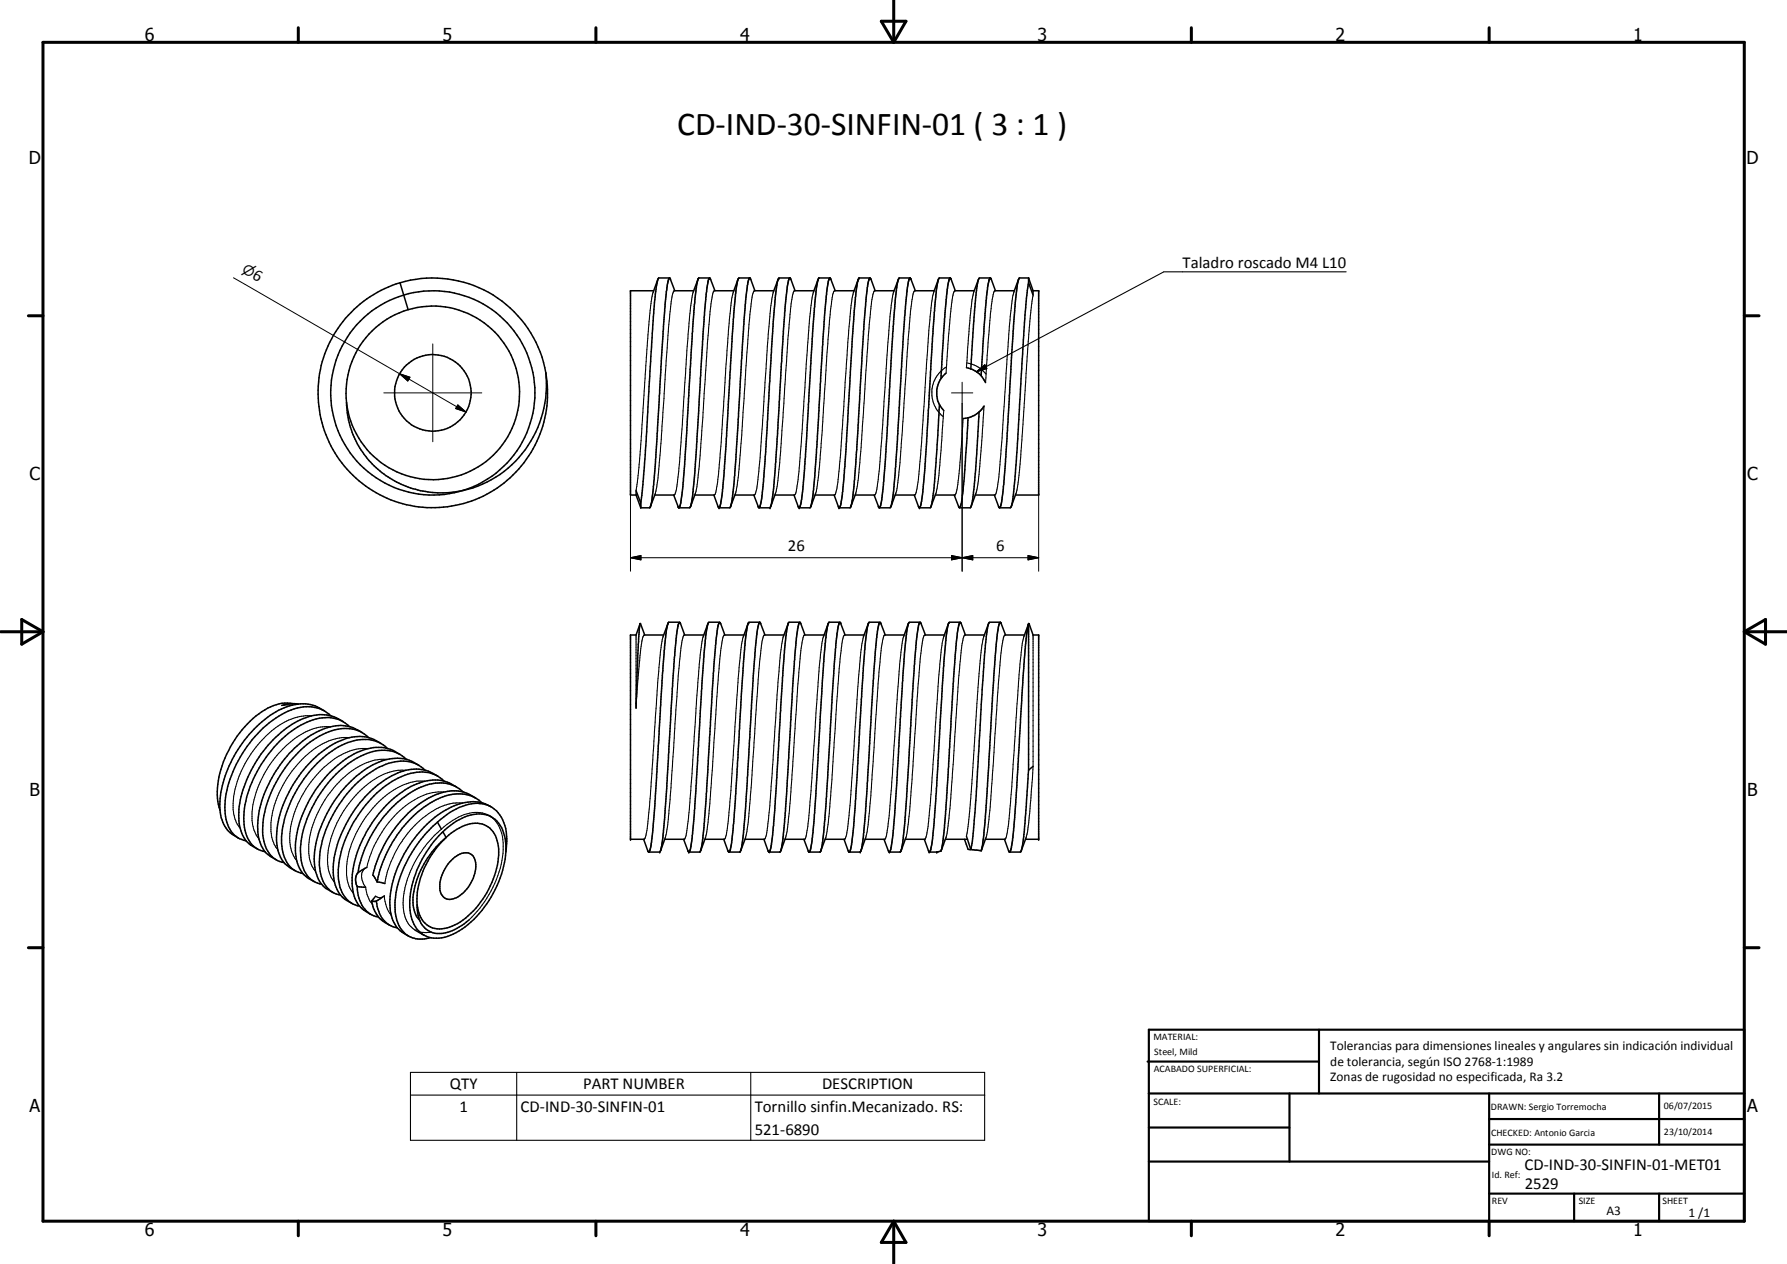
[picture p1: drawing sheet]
<svg xmlns="http://www.w3.org/2000/svg" width="420mm" height="297mm" viewBox="0 0 420 297" stroke-linecap="round" stroke-linejoin="round" font-family="sans-serif">
<g fill="none" stroke="#000" stroke-width=".35">
<path d="M94.1 66.5a27 27 0 0 0-10.7 45.6 27 27 0 0 0 44.7-13.9 26.1 26.1 0 0 0 .2-10.6M94.1 66.5l1.9 6.3M94.1 66.5a26.9 26.9 0 0 1 34.2 21.1M96 72.8a20.4 20.4 0 0 0-14.5 21.8M96 72.8a20.4 20.4 0 0 1 25.6 14.9 20.4 20.4 0 0 1-16.4 24.7 20.4 20.4 0 0 1-23.7-17.8M153.7 68.3h-5.5v48h1.4l1.1 3M154.7 65.7l-1.1 3M157.4 65.3h-2.5l-.1 .1a77.6 77.6 0 0 0-1.5 14l-1.6 27.4-1 11.4M157.5 65.4a7 7 0 0 0-.8 3.5l-.8 9-2.1 34.7-.5 4.7-.4 1.7M157.5 65.4h.1M157.6 65.4l1.1 2.9M158.5 68.3h4.6"/>
<path d="M164.1 65.7l-.5 2.2-.5 5.1-2.3 38.6a37.9 37.9 0 0 1-1 7.5l-.1 .2M164.1 65.7l-1.1 3M166.9 65.3h-2.6l-.2 .4M168 68.3h4.5M168.1 68.3l-1.3-2.9a18.2 18.2 0 0 0-.9 5.4l-.7 9.5-1.7 29.3-.5 5.9-.6 3.5M173.5 65.7l-.6 3.5-.5 5.9-2.1 35-.6 6.4-.3 1.9-.3 .9M173.5 65.7l-1.1 3M173.7 65.4h.1M173.7 65.4l-.2 .3M173.8 65.3h2.5l1.2 3M176.2 65.4h.1M176.2 65.3l-.5 1.8-.5 4.6-2.4 40-.6 5.1-.4 2.2"/>
<path d="M176.3 65.4h.1M177.4 68.3h4.5M183 65.7l-.4 1.6-.3 2.6-.6 7.4-2.1 34.8-.5 5-.4 1.9-.2 .3M183 65.7l-1.2 3M183.1 65.4h.1M183.1 65.4l-.1 .3M183.2 65.3h2.5l1.2 3M183.2 65.4h-.1M185.6 65.4h.1M185.7 65.3l-.3 .7-.3 1.4-.6 6.1-2.1 35-.6 7-.6 3.5M186.8 68.3h4.6M192.4 65.7l-.6 2.8-.7 9.3-2.2 36.1-.4 3.4-.3 1.6-.3 .4"/>
<path d="M192.4 65.7l-1.1 3M195 65.4l-.4 1.3-.3 2.2-.6 6.7-2.1 36.1-.5 4.8-.6 2.8h-2.7l-1.1-3M195 65.4l.3 .1 1.1 2.8M195 65.4h.1M195.1 65.3h-2.5l-.2 .4M196.2 68.3h4.6M201.8 65.7l-.6 3.1-.5 5.7-2 35.1-.6 6.5-.3 2.1-.4 1.1M201.8 65.7l-1.1 3M204.5 65.3h-2.5l-.2 .4M205.6 68.3h4.6M205.8 68.3l-1-2.6-.3-.3-.2 .3-.4 1.9-.4 3.6-2.2 36.2-.7 9.1-.5 2.5M211.2 65.7l-1.1 3"/>
<path d="M211.4 65.4h.1M211.4 65.4l-.1 .2a25.6 25.6 0 0 0-.9 6.5l-2.6 40.9-.5 4.3-.5 2M211.4 65.3h2.6M214 65.3l-.4 .6-.3 1.7-.6 6.9-2.1 35.1-.5 5.9-.6 3.5M214 65.3l.1 .1M214.1 65.4h.1M214.1 65.4l1.1 2.9M215.1 68.3h4.6M220.6 65.7l-.5 2.8-.4 5-2.2 36.6-.8 7.7-.5 1.5M220.6 65.7l-1.1 3M220.9 65.4l-.3 .3M220.9 65.3h2.5"/>
<path d="M223.4 65.3l-.3 .6-.2 1.1-.4 3.4-1.3 18.6M223.4 65.3l1.2 3M224.5 68.3h4.6M230.1 65.7l-1.2 3M230.3 65.3h2.5M230.3 65.4h-.1a21.9 21.9 0 0 0-1 6.7l-1 14.6M232.7 65.4l-.5 2.2-.4 3-1.1 17.7M232.7 65.4h.1M232.8 65.3l-.1 .1M232.8 65.3l1.2 3M232.9 65.4h.1M233.9 68.3h4.6"/>
<path d="M239.5 65.7l-.8 5-.5 7.1-2.1 34.8-.5 4.7-.5 2M239.5 65.7l-1.1 3M241.8 66.5l-.5 3.6-.4 5.8-2.1 34.3a43.8 43.8 0 0 1-1.1 9l-2.8 .1v-.1M241.8 65.3h-2.1l-.2 .4M241.8 66.5l1.1 2.8M241.8 65.3v1.2M241.8 65.3l1.1 3h1.3v48h-5.5M128.3 87.6a25.1 25.1 0 0 1-26.5 28.1 22.6 22.6 0 0 1-13.4-5.8 21.3 21.3 0 0 1-6.9-15.3M220.9 95.1l1 1.4M220.9 95.1l-.6 9.4a123 123 0 0 1-1.2 13.8l-.3 1h-2.7M221.2 89a6 6 0 0 0-.3 6.1M222.5 87.7l-1.3 1.3"/>
<path d="M227.2 86.4l2.1 .8 1.4 1.1M227.6 98.2l-1.1 .1M227.6 98.2l-1.1 16.7-.4 3-.5 1.4M230.2 96.8l-1.2 .9-1.4 .5M230.2 96.8l-.6 10.9a79.6 79.6 0 0 1-1.2 11l-.2 .6h-2.6M230.7 88.3l1 1.6M231.4 95.4l-1.2 1.4M149.6 115.3l1.1 2.9M150.7 118.2v1.1M152.9 119l-.1 .3h-2.1M154 116.3h4.5M154.1 116l-1.2 3"/>
<path d="M158.4 116.3l1.1 3h2.7l.2-.3M159.6 119.3h.1M159.7 119.3h-.1M163.4 116.3h4.6M163.5 116l-1.1 3M167.8 116.3l1.2 3h2.6l.2-.3M172.8 116.3h4.6M172.9 116l-1.1 3M177.2 116.3l1.1 3h2.7l.2-.3M182.2 116.3h4.6M182.3 116l-1.1 3M191.6 116.3h4.6"/>
<path d="M191.8 116l-1.1 3M196.1 116.3l1.2 3M197.3 119.3h.1M200.1 119l-.2 .3h-2.6M201.1 116.3h4.5M201.2 116l-1.1 3M205.5 116.3l1.2 3h2.6l.2-.3M210.5 116.3h4.6M210.6 116l-1.1 3M215 116.3l1.1 3M216.1 119.3h.1M219.9 116.3h4.6"/>
<path d="M220 116l-1.1 3M224.4 116.3l1.2 3M229.3 116.3h4.6M229.4 116l-1.1 3M233.8 116.3l1 2.8M234.8 119.1l.1 .1M238.9 116l-1.1 3M150.5 146.6l-.9 2.6h-1.4v48h3.3M150.5 146.6l-.4 4.8-.5 15M150.5 146.5v.1M150.5 146.5l1.1 2.7M151.5 149.2h4.5"/>
<path d="M157 146.6l-.5 2.5-.7 9.1-2.2 36.2-.5 4.1-.5 1.7M157 146.6l-1.1 3M157.1 146.3v.1M159.8 146.3a13.1 13.1 0 0 0-.9 5l-.8 10.5-1.7 29.3-.8 7.7-.5 1.4M159.8 146.2h-2.5l-.3 .4M159.8 146.3h.1M159.9 146.3v.1M159.9 146.4l1.1 2.8M160.9 149.2h4.6M166.4 146.6l-1.1 3M169.2 146.2l-2.5 .1-.4 .7-.4 2.4-.9 11.1-1.3 23.5-.9 11.6a13.6 13.6 0 0 1-.8 4.6M169.2 146.3h.1"/>
<path d="M169.2 146.3l.2 .3M169.3 146.3l-.3 .2-.3 1.2-.5 4-2.6 41.3-.5 5-.4 1.9-.2 .3M169.4 146.6l1 2.6M170.3 149.2h4.6M175.9 146.6l-1.1 3M178.6 146.2l-2.5 .1-.5 1.4-.9 9.3-2.1 35-.9 7.6-.2 .6-.4-.3M178.6 146.2l-.2 .4-.3 1.4-.6 5.5-2.5 40a26.4 26.4 0 0 1-1 6.7h-2.6M178.6 146.2l1.3 3M178.8 146.3v.1M179.7 149.2h4.6M185.3 146.6l-.4 2.2-.5 5.1-2.5 40-.6 5.2-.3 1-.2 .1-.2-.3M185.3 146.6l.2-.3h2.6l1.2 2.9"/>
<path d="M185.3 146.6l-1.1 3M188 146.3a12 12 0 0 0-.9 5l-.8 11.8-1.6 27.4-.6 6.6-.4 2.4-.3 .7h-2.6M189.1 149.2h4.6M194.7 146.6l-.6 3.5-.5 5.9-1.7 29.3-.7 10.3-.5 3.7-.4 .9M194.7 146.6l-1.1 3M197.5 146.3l-.6 1.7-.5 4.6-2.4 40-.5 5.1-.5 2.2M197.5 146.3l1.2 2.9M197.5 146.3l-2.5-.1-.3 .4M198.6 149.2h4.5M204.2 146.6l-1.2 3M206.8 146.3l-.5 2.2-.6 6-1.7 28.9-.9 12.2-.4 3.2-.5 1.4M206.8 146.3h.1"/>
<path d="M206.9 146.3l.2 .3M206.9 146.2l-2.6 .1-.5 2-.9 9.9-2.1 34.8-.5 4.9-.4 2-.2 .3M206.9 146.3h.1M207.1 146.6l1 2.6M208 149.2h4.6M213.6 146.6l-1.1 3M216.3 146.3l-.4 .9-.4 2.6-.5 6.7-2.3 37-.5 4.5-.2 1.5-.4 .7M217.5 149.2h4.5M217.6 149.2l-1.2-3-2.7 .1-.6 2.5-.6 6.1-2.4 39.9-.6 4.7-.3 .7-.3-.3M223 146.6l-.5 3.1-.7 7.3-2 33.5a60.7 60.7 0 0 1-1 9.3l-.2 .4h-.2l-.1-.3M223 146.6l-1.1 3M223.2 146.3l-.2 .3"/>
<path d="M223.2 146.3h.1M223.2 146.3h2.6l1.2 2.9M225.6 146.4l-.5 2.4-.4 3.2-2.3 38.2-.6 7.1-.5 2.6M225.6 146.3v.1M225.7 146.3h-.1M226.9 149.2h4.5M232.4 146.5l.3-.3 2.5 .1 1.2 2.9M232.4 146.5a78.4 78.4 0 0 0-1.2 12.3l-1.6 27.1a117.6 117.6 0 0 1-1.3 13.4l-.1 .3M232.4 146.6l-1.1 3M235.2 146.3l-.5 1.1-.6 4.9-2.4 40-.7 6.1-.3 1.5M236.3 149.2h4.6M241.8 146.6l-.6 3.5-.5 6-2.3 38.2-.6 4.8-.4 1.1-.3-.3-.9-2.7"/>
<path d="M241.8 146.6l-1.1 3M68.8 165.4a9.6 9.6 0 0 0-7.9 2.4 24.9 24.9 0 0 0-9.8 19l.1 1.5 .5 2.1M70.1 165.4h-1.9l-2 .4M76.3 167a10 10 0 0 0-10.8-.1 28.2 28.2 0 0 0-13.8 22.1v1.4M76.3 167a10.1 10.1 0 0 0-10.1 .9 28.2 28.2 0 0 0-13.3 21.1 8.8 8.8 0 0 0 2.5 7.5l.9 .6 1.6 .5M76.3 167l1.5 1.2M80.7 169.6a9.6 9.6 0 0 0-10.1-.4 27.7 27.7 0 0 0-14.4 21.7 8.9 8.9 0 0 0 2.4 7.4l.7 .5M82.2 170.8a8 8 0 0 0-8.6-1.6 22.7 22.7 0 0 0-11 8.8 24.2 24.2 0 0 0-5.2 15.8 6.4 6.4 0 0 0 4.9 6.4M83.9 171.5a9.2 9.2 0 0 0-8.9 .2 27.9 27.9 0 0 0-12.9 14.9 17.1 17.1 0 0 0-.8 11.8l1 1.8M84 171.4l1.2 .8M85.2 172.2a9.6 9.6 0 0 0-9.3 .4 28.2 28.2 0 0 0-13.5 17.3 13 13 0 0 0 .8 10.5 5.1 5.1 0 0 0 3.5 2.3M85.2 172.2l1.4 1.1"/>
<path d="M89.6 174.7a9.5 9.5 0 0 0-10.1-.4 28.1 28.1 0 0 0-14.2 19.5 11.3 11.3 0 0 0 1.4 8.9M91.1 175.9a7.9 7.9 0 0 0-7.9-1.8 23.1 23.1 0 0 0-12.9 10.6 22.7 22.7 0 0 0-3.9 14.9 6.2 6.2 0 0 0 4.8 5.7M94 177.3a9.9 9.9 0 0 0-10.7-.1 28.2 28.2 0 0 0-13.8 20.7 9.9 9.9 0 0 0 1.7 7.4M95.5 178.4a9.1 9.1 0 0 0-10.7-.7 28.2 28.2 0 0 0-13.2 16.5 15.2 15.2 0 0 0-.1 10.4 5.5 5.5 0 0 0 4.1 3.2M98.5 179.8a9.8 9.8 0 0 0-10.8-.1 28.2 28.2 0 0 0-13.8 22.1 9.4 9.4 0 0 0 1.7 6M51.7 190.4a7.5 7.5 0 0 0 4.4 6.6M59.3 198.8l1.2 .7M100 181a8.1 8.1 0 0 0-8.6-1.6 24.9 24.9 0 0 0-13.1 12.1 21.7 21.7 0 0 0-3 13.2 6.2 6.2 0 0 0 4.8 5.7M101.7 181.7a10 10 0 0 0-10.2 1 28.2 28.2 0 0 0-13.2 21 9.7 9.7 0 0 0 1.8 6.7M101.7 181.7l1.2 .7M102.9 193.2a28.8 28.8 0 0 0-10 18.9 8.9 8.9 0 0 0 2.4 7.4 6.1 6.1 0 0 0 5.9 .8M102.9 193.2l.9 1.7"/>
<path d="M102.9 193.2a15.3 15.3 0 0 1 9.3-4.4 6.9 6.9 0 0 1 6.7 5.9 15.3 15.3 0 0 1 0 5.4M102.9 182.4a9.2 9.2 0 0 0-8.5 .1 27.1 27.1 0 0 0-13 14.2 19.1 19.1 0 0 0-1.4 11.9 5.9 5.9 0 0 0 4.5 4.3M102.9 182.4l1.5 1.2M103.2 196.4a14.3 14.3 0 0 1 9.5-5.1 6.1 6.1 0 0 1 5.9 5.1 20 20 0 0 1-2.6 13.5 20.9 20.9 0 0 1-10.8 10.1 6.3 6.3 0 0 1-8.7-5.3 21.4 21.4 0 0 1 3.8-14.5l1.7-2.4zM104.1 195.5l.8 1.3M104.9 196.8a21.1 21.1 0 0 0-7.8 15.3 6 6 0 0 0 1.6 4.2M104.9 196.8a20.7 20.7 0 0 0-6.8 15.8M104.9 196.8a9.8 9.8 0 0 1 7.9-3.3 5.5 5.5 0 0 1 4.4 5.3 20.7 20.7 0 0 1-5.9 15.2 11.6 11.6 0 0 1-8 4.3 5.3 5.3 0 0 1-5.1-5l-.1-.7M107.3 185a9.1 9.1 0 0 0-9.4-.8 27.1 27.1 0 0 0-13.3 14.5 17.5 17.5 0 0 0-1.1 12.5l1 1.7M108.9 186.1a12.3 12.3 0 0 0-9.9 2.5 29.6 29.6 0 0 0-11.1 16l-.2 1.1 1 1.6M108.9 186.1a8.4 8.4 0 0 0-9.4-1.3 25.9 25.9 0 0 0-13.3 13.8l-1.2 3-.9 3.5M108.9 186.1l1.7 .8"/>
<path d="M110.6 186.8l1.2 .7M113.3 188.6a8.8 8.8 0 0 0-10.2-.9 27.5 27.5 0 0 0-13.1 14.9l-.8 2.4-.5 2.3M115 191.6l.6 .4M115.5 189.6a9.3 9.3 0 0 0-9.4 .1 28 28 0 0 0-13.7 17.2 13.6 13.6 0 0 0 .5 10.3l.5 .9M151.3 197.2l1.2 3h2.6M156.3 197.2h4.6M156.4 196.9l-1.1 3M160.7 197.2l1 2.7M161.7 199.9l.3 .3h2.5M165.7 197.2h4.6M165.9 196.9l-1.2 3M170.2 197.2l.9 2.7"/>
<path d="M175.2 197.2h4.5M175.3 196.9l-1.2 3M179.6 197.2l1 2.7M184.6 197.2h4.5M184.7 196.9l-1.1 3M189 197.2l1.2 3h2.6l.2-.3M194 197.2h4.6M194.1 196.9l-1.1 3M198.4 197.2l1 2.7M199.4 199.9l.2 .3h2.6M203.4 197.2h4.6M203.5 196.9l-1.1 3"/>
<path d="M207.8 197.2l1.1 2.7M212.8 197.2h4.7M213 196.9l-1.1 3M217.3 197.2l1 2.7M221.3 199.9l-1 .3h-1.8M222.3 197.2h5.2M222.5 196.8l-1.2 3.1M226.8 197.2l.8 2.4h.6M227.2 196.5l1 3.1M228.2 199.6l2.5 .3M231.7 197.2h4.6M231.8 196.9l-1.1 3"/>
<path d="M241.2 196.9l-1.1 3M241.8 181l.1-34.5 1 2.7h1.3v48h-3.1M241.8 181l-.8 12.5a26 26 0 0 1-1 6.7h-.1M242.9 180.1l-1.1 .9M62.3 200.2l1.1 .9 1.6 1M66.7 202.7l1.5 1.2M68.2 204l1.2 .6M71.2 205.3l1.1 .9 1.6 1M75.6 207.8l1.1 1 1.6 1M80.1 210.4a7.5 7.5 0 0 0 2.7 1.9M84 208.3l2 .2M84 208.3a6.9 6.9 0 0 0 4.4 7.1l.6 .1"/>
<path d="M84.1 205.1l-.2 .3a3 3 0 0 0 .1 2.9M84.5 212.9l1.1 1 1.6 1M86.3 203.8l-2.2 1.3M87.4 211.7l1.1 .1M87.4 211.7a6.6 6.6 0 0 0 3.1 5M88.3 210.6l-.9 1.1M88.5 211.8a6.9 6.9 0 0 0 3.5 5.8l1.4 .5M88.7 207.3l1.8 .3M90.4 210.5l-1.9 1.3M90.4 216.7l1.2 .7M93.4 218.1l1.1 .9 1.5 1M97.6 218.6l2 1.2"/>
<path d="M98.1 212.6a6.3 6.3 0 0 0 3.3 6.5 8.4 8.4 0 0 0 7.2-1.6l1.7-1.3M105.7 202.6a4.5 4.5 0 0 1 4.7-2 3.5 3.5 0 0 1 1.3 4.1 8.6 8.6 0 0 1-5.2 6.5 2.34 2.34 0 0 1-3.1-2.4 9.2 9.2 0 0 1 2.3-6.2zM155.1 200.2h.1M209.1 200.2h2.5M237.4 200.2h2.5"/>
<circle cx="101.8" cy="92.3" r="9"/>
<circle cx="101.8" cy="92.4" r="24"/>
</g>
<g fill="#000">
<circle cx="166.8" cy="65.4" r=".18"/>
<circle cx="183.2" cy="65.4" r=".18"/>
<circle cx="195.1" cy="65.4" r=".18"/>
<circle cx="195.2" cy="65.4" r=".18"/>
<circle cx="202" cy="65.3" r=".18"/>
<circle cx="223.4" cy="65.3" r=".18"/>
<circle cx="232.7" cy="65.4" r=".18"/>
<circle cx="169.1" cy="119.3" r=".18"/>
<circle cx="181" cy="119.3" r=".18"/>
<circle cx="187.9" cy="119.3" r=".18"/>
<circle cx="197.3" cy="119.3" r=".18"/>
<circle cx="216.2" cy="119.3" r=".18"/>
<circle cx="159.8" cy="146.3" r=".18"/>
<circle cx="176.1" cy="146.3" r=".18"/>
<circle cx="188" cy="146.3" r=".18"/>
<circle cx="207" cy="146.3" r=".18"/>
<circle cx="216.3" cy="146.3" r=".18"/>
<circle cx="148.2" cy="197.2" r=".18"/>
<circle cx="244.2" cy="197.2" r=".18"/>
<circle cx="155.1" cy="200.2" r=".18"/>
<circle cx="162" cy="200.2" r=".18"/>
<circle cx="180.9" cy="200.2" r=".18"/>
<circle cx="202.3" cy="200.2" r=".18"/>
<circle cx="209.1" cy="200.2" r=".18"/>
<circle cx="218.5" cy="200.2" r=".18"/>
<circle cx="220.2" cy="200.2" r=".18"/>
</g>
<g fill="none" stroke="#000" stroke-width=".25">
<path d="M153.6 68.7l-.5 2.2-.6 6.2-1.9 28.2-1 11M158.5 68.4l-.1 .1a42 42 0 0 0-1.3 9.5l-1.7 26.2a85.3 85.3 0 0 1-1.3 11.5v.3M163 68.7a101.2 101.2 0 0 0-1.6 14.7l-1.2 19.5a77.2 77.2 0 0 1-1.5 13.2l-.2 .2M168 68.3a2.73 2.73 0 0 0-.7 2.1l-1 10.4-1.7 26.2a57.3 57.3 0 0 1-1.1 9M172.4 68.7l-.5 2.5-.6 6.5-1.9 28.1a63.6 63.6 0 0 1-1.2 10.3l-.2 .2M177.3 68.4h.1M177.3 68.4l-.1 .1a43.7 43.7 0 0 0-1.3 10.4l-1.7 25.3a78.7 78.7 0 0 1-1.2 11.5l-.1 .3M181.8 68.7l-.6 3.7-.6 6.1-1.6 25.4a75.7 75.7 0 0 1-1.4 12.2l-.2 .2M186.8 68.3a2.73 2.73 0 0 0-.6 2.1l-1 9.4-1.9 28.9-.5 5.2-.5 2.1M191.3 68.7a92.4 92.4 0 0 0-1.5 13.7l-1.3 20.5a93.5 93.5 0 0 1-1.4 12.8l-.3 .6M196.2 68.4a4.6 4.6 0 0 0-.7 3l-1.1 12.4-1.4 21.4a69.3 69.3 0 0 1-1.2 10.8M200.7 68.7l-.1 .5a117.2 117.2 0 0 0-1.4 14.2l-1.5 22.4a53.3 53.3 0 0 1-1.3 10.4l-.2 .1"/>
<path d="M205.6 68.3l-.2 .4a117 117 0 0 0-1.6 16.1l-1.2 17.4a90.1 90.1 0 0 1-1.4 13.8M210.1 68.7a54.1 54.1 0 0 0-1.2 9.9l-1.9 28.1a50.6 50.6 0 0 1-1.1 9.4l-.2 .2M215.1 68.4a2.4 2.4 0 0 0-.7 2l-.9 9.4-1.6 25.4a68.6 68.6 0 0 1-1.3 10.8M219.5 68.7v.2a96 96 0 0 0-1.4 13.5l-1.6 24.3a50.4 50.4 0 0 1-1.2 9.4l-.2 .2M224.5 68.4h-.1a18.4 18.4 0 0 0-1 6.1l-.9 13.2M228.9 68.7l-.4 1.7-.4 3.8-.9 12.2M233.9 68.3l-.1 .1a32.6 32.6 0 0 0-1.2 8.5l-.9 13M238.4 68.7l-.1 .2a88.5 88.5 0 0 0-1.3 12.5l-1.6 23.4a81.7 81.7 0 0 1-1.2 11.1l-.3 .4M242.9 68.3l-1.1 12-1.8 27.3-.7 6.2-.4 2.2M316.5 63.9h-42.9l-44 23.5M221.9 96.5l-1.1 15.2-.8 4.3M222.5 86.2a7.1 7.1 0 0 0-3.4 5.4 7.3 7.3 0 0 0 2.7 6.3"/>
<path d="M226.5 98.3l-.8 10.3a26 26 0 0 1-1.1 7.6l-.1 .1M227.3 85.3a7.2 7.2 0 0 1 4.5 2.6M229.6 87.4l2-1.7 .4 .9zM231.4 95.4l-.8 11.4a40 40 0 0 1-1.2 9.2M205.6 116.3h.1M149.6 149.2v17.2l.7-10.5a20.6 20.6 0 0 1 1.1-6.6h.1M155.9 149.6a132.5 132.5 0 0 0-1.6 16.9l-1.4 20.2a56.4 56.4 0 0 1-1.2 10.1l-.2 .4M160.9 149.3h-.1a24 24 0 0 0-1.1 7l-2.1 31.6a45.6 45.6 0 0 1-1.2 8.9M165.3 149.6a68.1 68.1 0 0 0-1.3 11.7l-1.7 26.3a47.7 47.7 0 0 1-1.3 9.5l-.1 .1M170.3 149.3l-.2 .2a50.6 50.6 0 0 0-1.2 10.3l-1.9 28.1a54.5 54.5 0 0 1-1.1 9M174.8 149.6a82 82 0 0 0-1.5 13.7l-1.7 25.2a41.9 41.9 0 0 1-1.1 8.6l-.2 .1M179.7 149.3a6.5 6.5 0 0 0-.8 3.6l-.5 5.1-2 29a55.9 55.9 0 0 1-1.1 9.9"/>
<path d="M184.2 149.6a155.2 155.2 0 0 0-1.9 20.1l-1.3 18.8a43.6 43.6 0 0 1-1.1 8.5l-.2 .2M189.1 149.3l-.1 .1a39.8 39.8 0 0 0-1.2 9.5l-1.7 25.2a91.1 91.1 0 0 1-1.4 12.8M193.6 149.6l-.4 1.6-.6 5.7-2 29.8a65.6 65.6 0 0 1-1.2 10.3l-.3 .2M198.5 149.3h.1M198.5 149.3l-.1 .2a79.1 79.1 0 0 0-1.5 13.2l-1.2 19.4a114.2 114.2 0 0 1-1.4 14.3l-.2 .5M203 149.6v.2a148.5 148.5 0 0 0-1.8 18.9l-1 15.1a77.2 77.2 0 0 1-1.4 13.2l-.2 .2M208 149.3a17.8 17.8 0 0 0-1.1 6.3l-2 28.5a75.6 75.6 0 0 1-1.4 12.8M212.5 149.6a101 101 0 0 0-1.6 14.8l-1.4 22.3a65.6 65.6 0 0 1-1.3 10.3l-.2 .2M217.5 149.3a2.4 2.4 0 0 0-.7 2l-1 10.4-1.6 24.4a62.1 62.1 0 0 1-1.2 10.8M221.9 149.6l-.1 .2a206.5 206.5 0 0 0-1.9 22.2l-.9 12.8a61.4 61.4 0 0 1-1.4 12.3l-.1 .1M226.9 149.3l-.2 .1a37.1 37.1 0 0 0-1.2 8.5l-2.1 31.3-.6 5.9-.3 1.7M231.3 149.6v.2a153.9 153.9 0 0 0-1.9 19.4l-1.2 18.4-.5 5.6-.5 3.3"/>
<path d="M236.3 149.3a3 3 0 0 0-.6 2l-1 9.4-1.6 25.4a67.7 67.7 0 0 1-1.3 10.8M240.7 149.6a93.4 93.4 0 0 0-1.4 13.7l-1.7 24.3a47 47 0 0 1-1.1 9.4l-.2 .2M242.9 149.2v30.9l-.6 8.7a42.8 42.8 0 0 1-1.1 8.1M68.8 165.7l-2.6 .1M73.2 168.2a13.5 13.5 0 0 0-10.3 4.4l-.9 .9a25.1 25.1 0 0 0-7.1 14.2 11.6 11.6 0 0 0 .4 4.8l.5 1.2 .7 .9M77.7 170.8a12.3 12.3 0 0 0-9.3 3.5 25.6 25.6 0 0 0-9.1 16.5v2a7.6 7.6 0 0 0 1.6 4.3M82.1 173.4a13.7 13.7 0 0 0-10.3 4.3 23.9 23.9 0 0 0-8.1 17.7 7.2 7.2 0 0 0 1.7 4.3M86.6 175.9a13.4 13.4 0 0 0-9.9 4 25 25 0 0 0-8.6 17.1 7.9 7.9 0 0 0 1.7 5.2M91 178.5a13.7 13.7 0 0 0-10.3 4.3 26.2 26.2 0 0 0-8 14.6l-.1 3.1a7.9 7.9 0 0 0 1.6 4.3M95.5 181a13.3 13.3 0 0 0-9.9 4 24.6 24.6 0 0 0-8.6 17.1 7.9 7.9 0 0 0 1.7 5.2M99.9 183.6a13.2 13.2 0 0 0-9.8 3.9l-2.4 2.3a27.2 27.2 0 0 0-4.1 6.2l-1 2.4a17.2 17.2 0 0 0-1 8.2 6.5 6.5 0 0 0 1.5 3.3M104.3 186.1a14.6 14.6 0 0 0-11 5 27 27 0 0 0-7 12.7"/>
<path d="M108.7 188.7a13.2 13.2 0 0 0-9.4 3.6 25.7 25.7 0 0 0-8.8 15.3M115 191.6a7.9 7.9 0 0 0-7.9 .8l-.6 .4a29.1 29.1 0 0 0-6.2 5.6 23.4 23.4 0 0 0-5.5 14.8 6.5 6.5 0 0 0 2.8 5.3M115.3 191.9a8.5 8.5 0 0 1 3 7.8 25.8 25.8 0 0 1-8 16.5M85.9 204a3.1 3.1 0 0 0 .1 4.5l.2 1.2a6.5 6.5 0 0 0 1.3 2.8M88.3 210.6l.6 .3 .9 .1M90.4 210.5a8.3 8.3 0 0 0 1.6 4.6M98.6 219l1.3 .2 1.4-.2M96.5 252h135v16h-135zM96.5 257.3h135M121.5 252v16M176.5 252v16"/>
</g>
<g fill="none" stroke="#000" stroke-width=".71">
<path d="M10.1 9.9h400v277.1h-400zM70.1 6.5v3.4M140.1 6.5v3.4M207.2 5h5.8l-2.9 4.9zM210.1 0v9.9M280.1 6.5v3.4M350.1 6.5v3.4M6.7 74.2h3.4M410.1 74.2h3.5M.1 148.5h10M5.1 145.6l5 2.9-5 2.9zM410.1 148.5h10"/>
<path d="M410.1 148.5l5-2.9v5.8zM6.7 222.7h3.4M410.1 222.7h3.5M70.1 287v3.4M140.1 287v3.4M210.1 287v10M210.1 287l2.9 5h-5.8zM280.1 287v3.4M350.1 287v3.4"/>
</g>
<g fill="none" stroke="#000" stroke-width=".51">
<path d="M269.8 249.5h40.3M270.1 242h140v45h-140zM270.1 257h140M303.2 257v16M310.1 242v15M350.1 257v30M390.1 257v12M270.1 265h33.1M270.1 273h80M350.1 269h60M350.1 263h60M350.1 280.5h60"/>
<path d="M370.1 280.5v6.5M390.1 280.5v6.5"/>
</g>
<g fill="none" stroke="#000" stroke-width=".24">
<path d="M54.9 65.3l39.1 22.5M90.2 92.3h23.1M94 87.8l2.4 .8-.5 .9zM94 87.8l15.5 9M101.8 80.8v23M107.6 95.2l1.9 1.6-2.4-.8zM223.7 92.3h5M226.2 89.8v44.4M148.2 116.3v17.9M244.2 116.3v17.9M148.2 131.1l2.5-.5v1zM148.2 131.1h96"/>
<path d="M223.7 130.6l2.5 .5-2.5 .5zM223.7 130.6l5 1v-1l-5 1zM226.2 131.1l2.5-.5v1zM241.7 130.6l2.5 .5-2.5 .5z"/>
</g>
<path d="M94 87.8l2.4 .8-.5 .9zM107.6 95.2l1.9 1.6-2.4-.8zM229.6 87.4l2-1.7 .4 .9zM148.2 131.1l2.5-.5v1zM223.7 130.6l2.5 .5-2.5 .5zM226.2 131.1l2.5-.5v1zM241.7 130.6l2.5 .5-2.5 .5z" fill="#000"/>
<text font-size="7.9" x="159.2" y="31.7">CD-IND-30-SINFIN-01 ( 3 : 1 )</text>
<g font-size="4.2">
<text x="34" y="9.6">6</text>
<text x="104" y="9.6">5</text>
<text x="174" y="9.6">4</text>
<text x="244" y="9.6">3</text>
<text x="314" y="9.6">2</text>
<text x="384" y="9.6">1</text>
<text x="6.8" y="38.7">D</text>
<text x="410.6" y="38.7">D</text>
<text x="7" y="112.9">C</text>
<text x="410.8" y="112.9">C</text>
<text x="7" y="187.1">B</text>
<text x="410.8" y="187.1">B</text>
<text x="7" y="261.4">A</text>
<text x="410.8" y="261.4">A</text>
<text x="34" y="290.4">6</text>
<text x="104" y="290.4">5</text>
<text x="174" y="290.4">4</text>
<text x="244" y="290.4">3</text>
<text x="314" y="290.4">2</text>
<text x="384" y="290.4">1</text>
</g>
<g font-size="3.9">
<text x="59.1" y="65.2" transform="rotate(30 59.1 65.2)">6</text>
<text x="278" y="62.9">Taladro roscado M4 L10</text>
<text x="185.2" y="129.5">26</text>
<text x="234.2" y="129.5">6</text>
<text x="105.8" y="255.9">QTY</text>
<text x="137.1" y="255.9">PART NUMBER</text>
<text x="193.3" y="255.9">DESCRIPTION</text>
<text x="108.1" y="261.2">1</text>
<text x="122.4" y="261.3">CD-IND-30-SINFIN-01</text>
<text x="177.4" y="261.4">Tornillo sinfin.Mecanizado. RS:</text>
<text x="177.4" y="266.7">521-6890</text>
<text x="358.5" y="275">CD-IND-30-SINFIN-01-MET01</text>
<text x="358.5" y="279.4">2529</text>
</g>
<text font-size="3.3" x="56.7" y="63.8" transform="rotate(30 56.7 63.8)">n</text>
<g font-size="3.1">
<text x="312.7" y="246.8">Tolerancias para dimensiones lineales y angulares sin indicación individual</text>
<text x="312.7" y="250.4">de tolerancia, según ISO 2768-1:1989</text>
<text x="312.7" y="254">Zonas de rugosidad no especificada, Ra 3.2</text>
<text x="377.7" y="285.6">A3</text>
<text x="397" y="285.9">1 /1</text>
</g>
<g font-size="2.4">
<text x="271.2" y="244.4">MATERIAL:</text>
<text x="271.3" y="252">ACABADO SUPERFICIAL:</text>
<text x="271.4" y="247.9">Steel, Mild</text>
<text x="271.2" y="259.7">SCALE:</text>
<text x="350.6" y="260.8">DRAWN: Sergio Torremocha</text>
<text x="391.2" y="260.6">06/07/2015</text>
<text x="350.6" y="267">CHECKED: Antonio Garcia</text>
<text x="391.2" y="266.7">23/10/2014</text>
<text x="350.6" y="271.4">DWG NO:</text>
<text x="350.8" y="276.9">Id. Ref:</text>
<text x="350.8" y="282.8">REV</text>
<text x="371.2" y="282.9">SIZE</text>
<text x="390.9" y="282.9">SHEET</text>
</g>
</svg>
